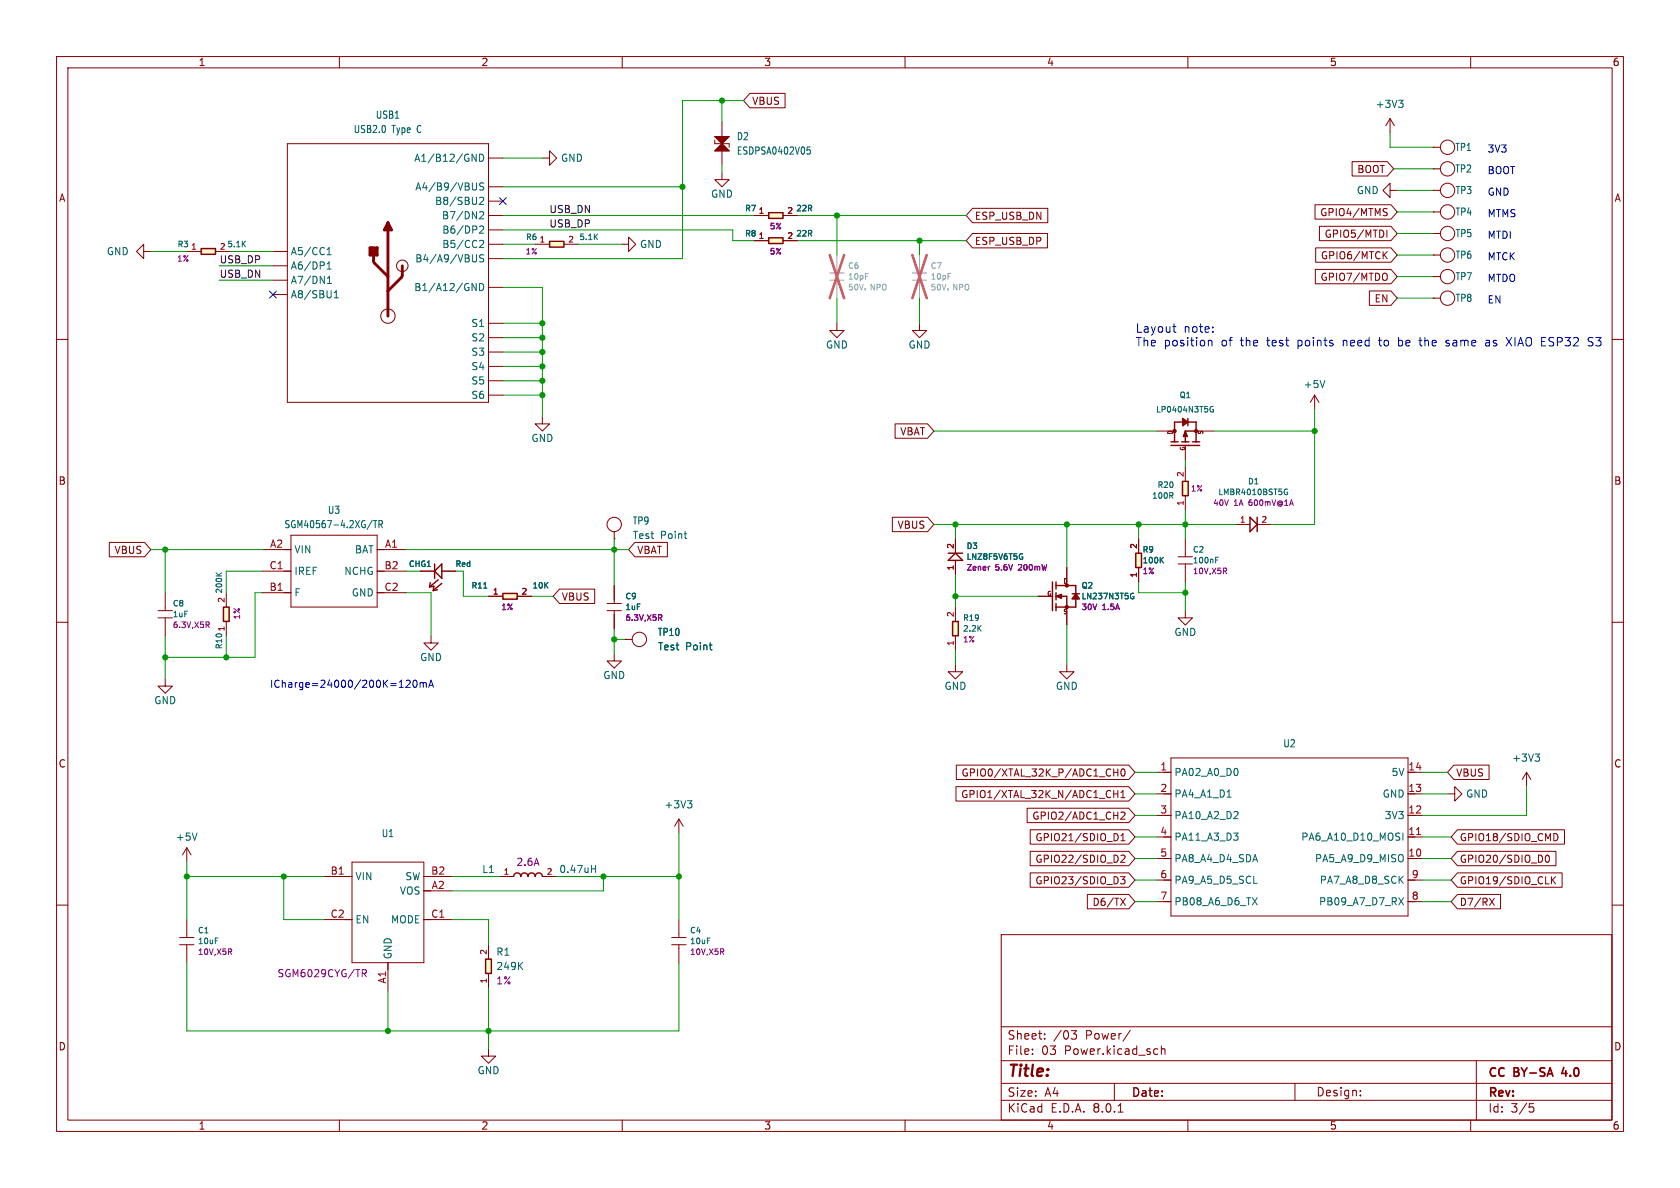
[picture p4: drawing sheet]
<svg xmlns="http://www.w3.org/2000/svg" width="297mm" height="210mm" viewBox="0 0 297 210" stroke-linecap="round" stroke-linejoin="round" font-family="sans-serif">
<g fill="none" stroke="#840000" stroke-width=".18">
<path d="M10 10h277v190h-277zM12 12h273v186h-273zM60 10v2M110 10v2M160 10v2M210 10v2M260 10v2M10 60h2M148 57.2v1.2h1.2l-1.2 1.3-1.3-1.3h1.3M285 60h2M108.6 95.3h.1M108.6 94v1.3"/>
<path d="M10 110h2M285 110h2M10 160h2M33 149.9l-.7 1.2M33 149.9v2.5M33 149.9l.8 1.2M285 160h2M177 165.2h107.9v32.8h-107.9zM60 198v2M110 198v2M160 198v2M177 194.5h108"/>
<path d="M177 191.5h108M177 187.5h108M177 181.5h108M182.5 186.3v.1M182.5 185.5v.1M184.7 183.6v.1M184.7 182.8v.1M189.4 182.2h.9l-.5 .6 .4 .1 .1 .5-.3 .3h-.4M197 191.5v3M197.7 196.6h.8M199.8 182.1l-1.3 2M204.5 185.4l.2 .1"/>
<path d="M204.7 186.3l-.2 .1M205.3 184.9v1.5M205.3 185.5l.2-.1 .4 .1 .1 .9M210 198v2M228.9 191.5v2.9M240.5 193.6v.1M240.5 192.8v.1M260 198v2M261 187.5v10.5M270.4 195.1h.7M270.5 195.7h.4l.3 .3-.2 .5-.5 .1"/>
<circle cx="108.6" cy="92.7" r="1.27"/>
</g>
<path d="M276.5 188.7l-.4 1.1h.9" fill="none" stroke="#840000" stroke-width=".3"/>
<path d="M120.9 94.3h.5M121.3 95.2h.1M34.8 147.3l-.4 1.2" fill="none" stroke="#006464" stroke-width=".18"/>
<path d="M135.9 37.6h2.5v1h-2.5z" fill="#ffffc2"/>
<path d="M135.9 37.6h2.5v1h-2.5z" fill="none" stroke="#840000" stroke-width=".25"/>
<path d="M95.9 27.9h1.3v-1.2l1.2 1.2-1.2 1.3v-1.3M133.3 38.1h2.6M138.4 38.1h2.6M162.6 57.2v1.2h1.2l-1.2 1.3-1.3-1.3h1.3M208.3 99.7h2.5M208.3 98.4h2.5M209.5 95.3v3.1M209.5 99.7v3.2" fill="none" stroke="#840000" stroke-width=".18"/>
<path d="M214.9 99h.3M214.9 98.5h.5" fill="none" stroke="#006464" stroke-width=".18"/>
<path d="M216.5 100.9l.4 .5M216.8 100.5l.1 .1-.1 .3" fill="none" stroke="#840084" stroke-width=".18"/>
<path d="M85.9 169.5h1v2.6h-1z" fill="#ffffc2"/>
<path d="M85.9 169.5h1v2.6h-1z" fill="none" stroke="#840000" stroke-width=".25"/>
<path d="M86.4 167v2.5M86.4 172.1v2.5" fill="none" stroke="#840000" stroke-width=".18"/>
<path d="M91.9 170.7l.5 .7M92.4 170.1l-.7 .8" fill="none" stroke="#006464" stroke-width=".18"/>
<path d="M200.8 97.8h1v2.5h-1z" fill="#ffffc2"/>
<path d="M200.8 97.8h1v2.5h-1z" fill="none" stroke="#840000" stroke-width=".25"/>
<g fill="none" stroke="#840000" stroke-width=".18">
<path d="M126.4 24.1l2.5 2.6h-2.5l2.5-2.6zM126.4 24.8v.6h2.5v.6M127.6 21.6v2.5M127.6 26.7v2.5M253.4 37.5h.1M253.4 29.8h.1M253.4 37.5h1.2M253.4 29.8h1.2M95.9 73.7v1.2h1.3l-1.3 1.3-1.3-1.3h1.3M201.3 95.3v2.5M201.3 100.3v2.6M86.4 185.4v1.3h1.2l-1.2 1.3-1.3-1.3h1.3"/>
<circle cx="255.9" cy="37.5" r="1.27"/>
<circle cx="255.9" cy="29.8" r="1.27"/>
</g>
<path d="M142.7 26h.5M142.8 26.5h.3l.2 .2-.1 .5h-.4M205.3 98.9l.4 .6M205.7 98.5l-.6 .6" fill="none" stroke="#006464" stroke-width=".18"/>
<g fill="#840000" stroke="#840000" stroke-width=".18">
<path d="M126.4 26.7l1.2-1.3 1.3 1.3z"/>
<path d="M126.4 24.1h2.5l-1.3 1.3z"/>
</g>
<path d="M97.2 42.7h2.5v1h-2.5z" fill="#ffffc2"/>
<path d="M97.2 42.7h2.5v1h-2.5z" fill="none" stroke="#840000" stroke-width=".25"/>
<path d="M94.6 43.2h2.6M99.7 43.2h2.5M109.9 43.2h1.2v-1.3l1.3 1.3-1.3 1.3v-1.3" fill="none" stroke="#840000" stroke-width=".18"/>
<path d="M39.5 107.3h1v2.6h-1z" fill="#ffffc2"/>
<g fill="none" stroke="#840000" stroke-width=".25">
<path d="M39.5 107.3h1v2.6h-1zM186.1 102.9v5.1M186.7 102.9v1.2M186.7 104.8v1.2M186.7 106.7v1.3M186.7 103.5h3.5v3.8h-3.5M187 105.4l.6 .3M187 105.4h1.6v1.9M187.2 105.3l.4 .4M187.6 105.1l-.9 .3 .9 .3M187.6 105.1v.6M187.6 105.1l-.6 .3"/>
<path d="M189.5 105h1.3M190.2 105l.6 .9h-1.3zM190.2 105.4l-.3 .5M190.2 105.4l-.3 .3M190.2 105.4l.3 .5M190.2 105.4l.3 .3"/>
<circle cx="188.6" cy="107.3" r=".25"/>
</g>
<path d="M40 104.8v2.5M40 109.9v2.5M183.5 105.4h2.6M188.6 117.5v1.2h1.3l-1.3 1.3-1.3-1.3h1.3M188.6 100.3v2.6M188.6 107.3v3.2" fill="none" stroke="#840000" stroke-width=".18"/>
<path d="M38.2 101.2l.6 .6M39.2 101.2l-.6 .5M200 104.9h.4M200.3 105.4h.2v.4h-.5" fill="none" stroke="#006464" stroke-width=".18"/>
<path d="M168.4 109.9h1v2.5h-1z" fill="#ffffc2"/>
<path d="M221 91.4l1.2 1.3-1.2 1.3zM222.2 91.4v2.6M168.4 109.9h1v2.5h-1zM90.8 154.9a.64 .64 0 0 1 .6-.6 .64 .64 0 0 1 .7 .6 .64 .64 0 0 1 .6-.6 .64 .64 0 0 1 .6 .6 .64 .64 0 0 1 .7-.6 .64 .64 0 0 1 .6 .6 .64 .64 0 0 1 .6-.6 .64 .64 0 0 1 .7 .6" fill="none" stroke="#840000" stroke-width=".25"/>
<g fill="none" stroke="#840000" stroke-width=".18">
<path d="M218.4 92.7h2.6M222.2 92.7h2.6M107.3 108h2.6M107.3 106.7h2.6M108.6 103.5v3.2M108.6 108v3.1M110.5 113h.1M110.5 113h1.3M168.9 117.5v1.2h1.3l-1.3 1.3-1.3-1.3h1.3M168.9 107.3v2.6M168.9 112.4v2.5M209.5 108v1.2h1.3l-1.3 1.3-1.2-1.3h1.2"/>
<path d="M29.2 120v1.3h1.3l-1.3 1.3-1.3-1.3h1.3M204.5 136.5h2.5M207 134h41.9v27.9h-41.9zM248.9 136.5h2.6M269.9 136.5l-.8 1.3M269.9 136.5v2.6M269.9 136.5l.7 1.3M57.1 154.9h5.1M62.2 152.4h12.7v17.8h-12.7zM74.9 154.9h5.1M74.9 157.5h5.1M88.3 154.9h2.5"/>
<path d="M95.9 154.9h2.5M120 144.8v2.5M120 144.8l-.7 1.3M120 144.8l.8 1.3M204.5 159.4h2.5M204.5 155.6h2.5M204.5 151.8h2.5M204.5 148h2.5M204.5 144.1h2.5M204.5 140.3h2.5M248.9 159.4h2.6M248.9 155.6h2.6"/>
<path d="M248.9 151.8h2.6M248.9 148h2.6M248.9 144.1h2.6M248.9 140.3h2.6M255.9 140.3h1.3v-1.2l1.2 1.2-1.2 1.3v-1.3M31.7 167h2.6M31.7 165.7h2.6M33 162.6v3.1M33 167v3.2M57.1 162.6h5.1M68.6 170.2v5.1M74.9 162.6h5.1"/>
<path d="M118.7 167h2.6M118.7 165.7h2.6M120 162.6v3.1M120 167v3.2"/>
<circle cx="113" cy="113" r="1.27"/>
</g>
<g fill="none" stroke="#006464" stroke-width=".18">
<path d="M227.4 87h.2v.4h-.2l-.3-.1M227.6 86.5l-.2-.1-.3 .2M125.4 114h.5M125.8 114.9h.1M218.7 136l.2 .3-.2 .7M271.4 133.3h.8l-.5 .5M271.9 133.8l.3 .2v.3l-.3 .3M104.6 153.6h.7M105.3 153v1.2M121.5 141.5h.8l-.4 .5M122.1 142l.2 .3v.3l-.2 .2M216.9 140.9h.8"/>
<path d="M218.1 147.3h.8l-.5 .4M218.7 143.5l.2 .2-.1 .3-.7 .7h.8M218.7 147.8l.2 .2-.2 .5M221.4 158.7l.9 1.3M222.3 158.7l-.9 1.3M247.3 158.7l.8 1.3M248 147.3v1.2M248.1 158.7l-.8 1.3M38.1 165.8h.4M125.1 165.8h.4"/>
</g>
<path d="M116.7 109.2l.3 .5M116.8 108.7l.2 .2-.2 .3M40.6 168.3l.4 .4M40.9 167.8l.1 .1-.1 .3M64 171.4h.5l.3 .2-.2 .4-.6 .1M64.3 172.1l.5 .6M127.6 168.3l.4 .4M127.9 167.8l.1 .1-.1 .3" fill="none" stroke="#840084" stroke-width=".18"/>
<g fill="none" stroke="#a1a1a1" stroke-width=".18">
<path d="M161.3 49.5h2.5M161.3 48.3h2.5M162.6 45.1v3.2M162.6 49.5v3.2M164.8 50.3l-.1 .4h.5l.1 .4-.2 .2-.4-.1M165.8 50.3a.48 .48 0 0 0-.2 .6 .48 .48 0 0 0 .5 .3l.2-.3-.1-.6M166.6 50.3l.3 1 .3-1M167.6 51.1h.1M167.6 51.1v.1M167.6 51.1v.2M169.2 50.3v1l-.6-1v1M169.6 50.8l.5-.1 .1-.4h-.6v1"/>
<path d="M170.7 50.3h.1a.34 .34 0 0 1 .5 .3v.3a.33 .33 0 0 1-.4 .4 .33 .33 0 0 1-.3-.4z"/>
</g>
<path d="M167.6 48.3h.5" fill="none" stroke="#989898" stroke-width=".18"/>
<path d="M161.3 45.1l2.5 7.6M163.8 45.1l-2.5 7.6" fill="none" stroke="#e75356" stroke-width=".46"/>
<path d="M250.4 147.5h.8" fill="none" stroke="#a90000" stroke-width=".18"/>
<path d="M209 85.1h1.1v2.5h-1.1z" fill="#ffffc2"/>
<path d="M209 85.1h1.1v2.5h-1.1z" fill="none" stroke="#840000" stroke-width=".25"/>
<path d="M25.4 44.5v-1.3l-1.3 1.3 1.3 1.2v-1.2h1.3M209.5 82.6v2.5M209.5 87.6v2.6" fill="none" stroke="#840000" stroke-width=".18"/>
<path d="M207 87.6l.4 .5M207.3 87.2v.3" fill="none" stroke="#006464" stroke-width=".18"/>
<path d="M35.6 43.9h2.5v1.1h-2.5z" fill="#ffffc2"/>
<g fill="none" stroke="#840000" stroke-width=".25">
<path d="M35.6 43.9h2.5v1.1h-2.5zM207 78.7h5.1M207 78.1h1.3M207.6 78.1v-3.5h3.9v3.5M208.9 78.1h1.3M209.1 74l.9 .6-.9 .6zM209.1 74.3l.4 .3M209.2 77.2h.7M209.2 74.3l.3 .3M209.5 76.5v1.6M209.5 76.5l.4 .7M209.5 76.5l-.3 .7"/>
<path d="M209.5 76.2l.4 1M209.5 76.2l-.3 1M209.5 76.2h2M209.5 74.6l-.3 .3M209.5 74.6l-.4 .3M209.7 76.7l-.5 .5M210 74v1.2M210.8 78.1h1.3M76.8 99.7v2.5M167.6 97.8h2.6M168.9 97.8l1.3 1.3h-2.6zM75.9 103.8l.8-.2-.1 .8"/>
<path d="M76.1 103l-.2 .8M76.8 101l1.3-1.3v2.5zM77.3 104.3l-.7 .1M77.5 102.5l-1.6 1.3M78.1 103.1l-1.5 1.3"/>
<circle cx="211.5" cy="76.2" r=".25"/>
</g>
<g fill="none" stroke="#840000" stroke-width=".18">
<path d="M50.8 25.4h35.6v45.7h-35.6zM86.4 27.9h2.5M86.4 33h2.5M86.4 38.1h2.5M86.4 35.6h2.5M245.7 33.7v-1.3l-1.2 1.3 1.2 1.2v-1.2h1.3M245.7 21l-.7 1.2M245.7 21v2.5M245.7 21l.8 1.2M33 44.5h2.6M38.1 44.5h2.5M48.3 44.5h2.5"/>
<path d="M48.3 47h2.5M48.3 49.5h2.5M48.3 52.1h2.5M86.4 50.8h2.5M86.4 45.7h2.5M86.4 43.2h2.5M86.4 40.6h2.5M86.4 57.2h2.5M86.4 59.7h2.5M253.4 52.7h.1M253.4 48.9h.1M253.4 41.3h.1"/>
<path d="M253.4 52.7h1.2M253.4 48.9h1.2M253.4 41.3h1.2M86.4 62.2h2.5M86.4 64.8h2.5M86.4 67.3h2.5M86.4 69.9h2.5M204.5 76.2h2.5M209.5 76.2v.3M209.5 78.7v2.6M211.5 76.2h3.1M232.4 69.9l-.8 1.2"/>
<path d="M232.4 69.9v2.5M232.4 69.9l.8 1.2M46.4 97.2h5M51.4 94.6h15.3v12.7h-15.3zM66.7 97.2h5.1M168.9 95.3v2.5M168.9 99.1v2.5M27.9 109.2h2.6M27.9 108h2.6M29.2 104.8v3.2M29.2 109.2v3.2M46.4 104.8h5"/>
<path d="M46.4 101h5M66.7 104.8h5.1M66.7 101h5.1M74.3 101h2.5M76.2 112.4v1.3h1.3l-1.3 1.2-1.3-1.2h1.3M78.1 101h2.5"/>
<circle cx="68.6" cy="55.9" r="1.27"/>
<circle cx="71.1" cy="47" r="1.02"/>
<circle cx="255.9" cy="41.3" r="1.27"/>
<circle cx="255.9" cy="52.7" r="1.27"/>
<circle cx="255.9" cy="48.9" r="1.27"/>
</g>
<path d="M36.7 110.5l.3 .4M36.8 109.9l.2 .2-.2 .4M175 100.1l-.2 .1" fill="none" stroke="#840084" stroke-width=".18"/>
<g fill="none" stroke="#006464" stroke-width=".18">
<path d="M247.3 17.7h.7l-.4 .5M247.8 18.2l.2 .3v.3l-.2 .2M83.5 27.2l.7 1.3v-1.3M84.2 32.3v1.1l-.1 .1-.3 .1M84.8 27.2a.64 .64 0 0 1 .7 .7 .64 .64 0 0 1-.7 .6zM84.8 35l.5-.1 .2 .3-.8 .9h.8M84.8 37.5l.5-.1 .2 .4-.8 .9h.8M85.5 32.4l-.5-.1-.2 .2v.3l.6 .3 .1 .3-.2 .2-.5-.1M57.8 45h.7M57.8 44.1l.4-.3v1.2M57.8 46.7l.4-.4v1.3M57.8 47.6h.7"/>
<path d="M57.9 50.1h.7M57.9 49.2l.3-.4v1.3M59.1 52.6h.7M59.1 51.7l.4-.3v1.2M83.5 50.1l.7 1.3v-1.3M84.2 45v1.1l-.1 .1-.3 .1M84.8 50.1a.64 .64 0 0 1 .7 .6 .64 .64 0 0 1-.7 .7zM84.8 40.1l.5-.2 .2 .4-.8 .9h.8M84.8 42.6l.5-.1 .2 .4-.8 .9h.8M85.5 45.1l-.5-.1-.2 .2v.3l.6 .3 .1 .3-.2 .2-.5-.1M213.9 72.4l.1 .3 .2 .1 .3-.1v-.3h-.2M214.5 71.9h-.4l-.2 .4"/>
<path d="M234.2 67.3l-.4 1.2M65.8 92l-.9 1.6M66 92h.6M66.3 92v1.3M67 92.7l.5-.1 .1-.2-.1-.3-.5-.1v1.3M67.3 92.7l.3 .6M180.5 97.9h.3M180.6 98.5h.2v.3l-.3 .1"/>
</g>
<g fill="none" stroke="#a1a1a1" stroke-width=".18">
<path d="M146.7 49.5h2.5M146.7 48.3h2.5M148 45.1v3.2M148 49.5v3.2M150.2 50.3l-.1 .4h.5l.1 .4-.2 .2-.4-.1M151.2 50.3a.48 .48 0 0 0-.2 .6 .48 .48 0 0 0 .5 .3l.2-.3-.1-.6M151.9 50.3l.4 1 .3-1M152.9 51.1h.1M152.9 51.1v.1M153 51.1l-.1 .1M153 51.1l-.1 .2M154.6 50.3v1l-.6-1v1"/>
<path d="M155 50.8l.5-.1 .1-.4h-.6v1M156.1 50.3h.1a.34 .34 0 0 1 .5 .3v.3a.33 .33 0 0 1-.4 .4 .33 .33 0 0 1-.3-.4z"/>
</g>
<path d="M153 48.3h.5" fill="none" stroke="#989898" stroke-width=".18"/>
<path d="M146.7 45.1l2.5 7.6M149.2 45.1l-2.5 7.6" fill="none" stroke="#e75356" stroke-width=".46"/>
<path d="M68.6 39.4l.6 1.2h-1.3zM68.6 39.4v16.5M65.4 43.8h1.3v1.3h-1.3zM65.8 43.8v1.2h.6v-.5M66.7 43.8l-.7 .7 .1 1.8 2.5 2.6M71.1 47l-.1 1.9-2.4 2.5" fill="none" stroke="#840000" stroke-width=".51"/>
<path d="M88.9 104.9h2.5v1h-2.5z" fill="#ffffc2"/>
<path d="M88.9 104.9h2.5v1h-2.5z" fill="none" stroke="#840000" stroke-width=".25"/>
<g fill="none" stroke="#840000" stroke-width=".18">
<path d="M253.4 26h.1M253.4 33.7h.1M253.4 26h1.2M253.4 33.7h1.2M253.4 45.1h.1M253.4 45.1h1.2M86.4 105.4h2.5M91.4 105.4h2.6M108.6 115.6v1.2h1.3l-1.3 1.3-1.3-1.3h1.3"/>
<circle cx="255.9" cy="26" r="1.27"/>
<circle cx="255.9" cy="33.7" r="1.27"/>
<circle cx="255.9" cy="45.1" r="1.27"/>
</g>
<path d="M85.5 104h.6" fill="none" stroke="#006464" stroke-width=".18"/>
<path d="M135.9 42h2.5v1.1h-2.5z" fill="#ffffc2"/>
<path d="M135.9 42h2.5v1.1h-2.5z" fill="none" stroke="#840000" stroke-width=".25"/>
<g fill="none" stroke="#840000" stroke-width=".18">
<path d="M132.6 16.5h6.2v2.6h-6.2l-1.2-1.3zM127.6 30.5v1.3h1.3l-1.3 1.2-1.2-1.2h1.2M133.3 38.1h2.6M138.4 38.1h2.6M171.9 36.8h13.3v2.6h-13.3l-1.1-1.3zM232.5 36.2h13.4l1.1 1.3-1.1 1.2h-13.4zM239 28.6h6.3l1.1 1.2-1.1 1.3h-6.3zM244.8 37.5l.3 .1 .1 .3-.2 .2h-.3M244.8 36.9h.4M133.3 42.5h2.6M138.4 42.5h2.6M171.9 41.3h13.3v2.5h-13.3l-1.1-1.3z"/>
<path d="M232.5 47.6h13.4l1.1 1.3-1.1 1.3h-13.4zM232.6 43.8h13.3l1.1 1.3-1.1 1.3h-13.3zM233.3 40h12.6l1.1 1.3-1.1 1.2h-12.6zM242.1 51.4h3.8l1.1 1.3-1.1 1.3h-3.8zM244.7 45l.5 .8M244.9 48.3l.2 .1a.81 .81 0 0 1-.2 1.2M245.2 40.7v1.2M245.2 44.5l-.7 .7M158.2 74.9h5.8l1.1 1.3-1.1 1.3h-5.8zM19.3 95.9h6.3l1.1 1.3-1.1 1.2h-6.3zM112.2 95.9h5.8v2.5h-5.8l-1.1-1.2zM157.8 91.4h6.2l1.1 1.3-1.1 1.3h-6.2z"/>
<path d="M168.9 95.3v2.5M168.9 99.1v2.5M201.3 95.3v2.5M74.3 101h2.5M78.1 101h2.5M86.4 105.4h2.5M91.4 105.4h2.6M98.9 104.1h6.2v2.6h-6.2l-1.1-1.3zM108.6 103.5v2.5M108.6 108.6v2.5M110.5 113h.1M183.5 105.4h2.6"/>
<path d="M188.6 100.3v2.6M188.6 108v2.5M201.3 100.3v2.6M169 139.1h30.5l1.2 1.2-1.2 1.3h-30.5zM169.1 135.3h30.4l1.2 1.2-1.2 1.3h-30.4zM196.9 135.9v1.3M196.9 139.7v1.3M196.9 136.5h.7M197.6 135.9v1.3M197.6 139.7v1.3M198.3 136l.2-.1a.68 .68 0 0 1 .4 .7 .68 .68 0 0 1-.4 .6 .84 .84 0 0 1-.2-1.2zM257 135.3h6.2v2.5h-6.2l-1.1-1.3z"/>
<path d="M181.6 142.9h17.9l1.2 1.2-1.2 1.3h-17.9zM182.1 150.5h17.4l1.2 1.3-1.2 1.2h-17.4zM182.1 146.7h17.4l1.2 1.3-1.2 1.2h-17.4zM182.1 154.3h17.4l1.2 1.3-1.2 1.2h-17.4zM192.2 158.1h7.3l1.2 1.3-1.2 1.3h-7.3zM196.9 140.3h.7M197.6 147.7v.6M198.1 155h.8l-.4 .5 .3 .1v.5l-.2 .1-.5-.1M198.1 158.8l.8 1.3M198.2 148.6h.7M198.2 151.3l.4-.1 .3 .3-.8 .9h.8M198.2 141h.7"/>
<path d="M198.2 140.1l.3-.4v1.3M198.2 147.7l.3-.3v1.2M198.2 143.7l.4-.2 .3 .4-.8 .9h.8M198.9 158.8l-.8 1.3M257.7 146.7h18.9v2.5h-18.9l-1.2-1.2zM257.7 154.3h18.5v2.5h-18.5l-1.2-1.2zM257.7 150.5h17.4v2.5h-17.4l-1.2-1.2zM257.7 158.1h7.6v2.6h-7.6l-1.2-1.3zM263.3 158.8l.9 1.3M264.2 158.8l-.9 1.3M273.3 151.3l.2-.1a.68 .68 0 0 1 .4 .6 .68 .68 0 0 1-.4 .6l-.2-.1-.1-.3zM274.3 155v1.2"/>
<path d="M274.5 155.5l.5 .7M274.7 147.4a.64 .64 0 0 1 .7 .6 .64 .64 0 0 1-.7 .6M275 155l-.7 .7"/>
</g>
<g fill="none" stroke="#0000c2" stroke-width=".18">
<path d="M207.3 57.7h.6M207.6 58.7h.3M214.4 58.6v.1M214.4 57.8v.2M247.3 59.7v1.5M251 59.7v1.2l.4 .3M266.3 59.7l1 1.5M267.3 59.7l-1 1.5M281 59.7h.6M213.6 60.2v1M213.6 60.3l.2-.1h.4l.1 1M243.7 60.2h.6"/>
<path d="M247.3 61.1l.4 .1M247.7 60.2h-.4M250.8 60.2h.6M255.6 61.1h.6M256.2 60.2h-.4l-.2 .2 .1 .2 .5 .1M262.7 60.2h.4l.2 .2M263.3 60.5l-.5 .1a.29 .29 0 0 0-.2 .3 .29 .29 0 0 0 .2 .3l.5-.1M281 60.4l.5 .1 .1 .4-.3 .3h-.3M71.8 120.4l.5-.2 .2 .4-.8 .9h.8M73.2 120.3l.1-.1a.68 .68 0 0 1 .4 .7 .68 .68 0 0 1-.4 .6 .84 .84 0 0 1-.1-1.2zM74.3 120.7v.8M74.3 120.8l.3-.1 .2 .1"/>
<path d="M74.8 120.8l.2-.1h.3l.1 .8M74.8 120.8v.7M75.8 121.5l.4-1.3 .4 1.3M75.9 121.1h.6"/>
</g>
<g fill="none" stroke="#009600" stroke-width=".18">
<path d="M127.6 17.8v3.8M131.4 17.8h-10.8v27.9h-31.7M88.9 27.9h7M88.9 38.1h44.4M88.9 33h31.7M127.6 29.2v1.3M141 38.1h29.8M148 38.1v7M245.7 23.5v2.5h7.7M246.4 29.8h7M247 33.7h6.4M247 37.5h6.4"/>
<path d="M26.7 44.5h6.3M38.7 47h9.6M38.7 49.5h9.6M40.6 44.5h7.7M88.9 50.8h7v22.9M88.9 43.2h5.7M88.9 40.6h40.6v1.9h3.8M88.9 59.7h7M88.9 57.2h7M102.2 43.2h7.7M141 42.5h29.8M148 52.7v4.5"/>
<path d="M162.6 42.5v2.6M162.6 52.7v4.5M247 45.1h6.4M247 41.3h6.4M247 48.9h6.4M247 52.7h6.4M88.9 69.9h7M88.9 62.2h7M88.9 64.8h7M88.9 67.3h7M165.1 76.2h39.4M214.6 76.2h17.8"/>
<path d="M232.4 72.4v20.3h-7.6M26.7 97.2h19.7M29.2 97.2v7.6M71.8 97.2h39.3M108.6 95.3v8.2M165.1 92.7h53.3M168.9 92.7v2.6M188.6 92.7v7.6M201.3 92.7v2.6M209.5 81.3v1.3M209.5 90.2v5.1M29.2 112.4v7.6"/>
<path d="M40 112.4v3.8M46.4 101h-6.4v3.8M46.4 104.8h-1.3v11.4h-15.9M71.8 101h2.5M71.8 104.8h4.4v7.6M80.6 101h1.3v4.4h4.5M94 105.4h3.8M108.6 111.1v4.5M108.6 113h1.9M168.9 105.4h14.6M168.9 101.6v5.7M168.9 114.9v2.6"/>
<path d="M188.6 110.5v7M201.3 102.9v1.9h8.2M209.5 102.9v5.1M200.7 136.5h3.8M251.5 136.5h4.4M269.9 139.1v5h-18.4M33 154.9h24.1M33 152.4v10.2M50.2 154.9v7.7h6.9M80 154.9h8.3M98.4 154.9h21.6M106.7 154.9v2.6h-26.7"/>
<path d="M120 147.3v15.3M200.7 144.1h3.8M200.7 151.8h3.8M200.7 159.4h3.8M200.7 155.6h3.8M200.7 148h3.8M200.7 140.3h3.8M251.5 151.8h5M251.5 159.4h5M251.5 155.6h5M251.5 148h5M251.5 140.3h4.4"/>
<path d="M33 170.2v12h87v-12M68.6 175.3v6.9M80 162.6h6.4v4.4M86.4 174.6v10.8"/>
</g>
<path d="M88.3 35l1.2 1.2M89.5 35l-1.2 1.2M47.7 51.5l1.2 1.2M48.9 51.5l-1.2 1.2" fill="none" stroke="#000084" stroke-width=".18"/>
<path d="M180.5 97.9h.3M180.6 98.5h.2v.3l-.3 .1M205.3 98.9l.4 .6M205.7 98.5l-.6 .6M85.5 104h.6M125.4 114h.5M125.8 114.9h.1M200 104.9h.4M200.3 105.4h.2v.4h-.5" fill="none" stroke="#006464" stroke-width=".18"/>
<path d="M116.7 109.2l.3 .5M116.8 108.7l.2 .2-.2 .3M175 100.1l-.2 .1" fill="none" stroke="#840084" stroke-width=".18"/>
<g fill="#009600" stroke="#009600" stroke-width=".18">
<circle cx="68.6" cy="182.2" r=".46"/>
<circle cx="86.4" cy="182.2" r=".46"/>
<circle cx="50.2" cy="154.9" r=".46"/>
<circle cx="120" cy="154.9" r=".46"/>
<circle cx="106.7" cy="154.9" r=".46"/>
<circle cx="33" cy="154.9" r=".46"/>
<circle cx="95.9" cy="59.7" r=".46"/>
<circle cx="95.9" cy="62.2" r=".46"/>
<circle cx="95.9" cy="57.2" r=".46"/>
<circle cx="95.9" cy="67.3" r=".46"/>
<circle cx="95.9" cy="69.9" r=".46"/>
<circle cx="95.9" cy="64.8" r=".46"/>
<circle cx="120.6" cy="33" r=".46"/>
<circle cx="108.6" cy="113" r=".46"/>
<circle cx="127.6" cy="17.8" r=".46"/>
<circle cx="108.6" cy="97.2" r=".46"/>
<circle cx="29.2" cy="97.2" r=".46"/>
<circle cx="29.2" cy="116.2" r=".46"/>
<circle cx="40" cy="116.2" r=".46"/>
<circle cx="201.3" cy="92.7" r=".46"/>
<circle cx="188.6" cy="92.7" r=".46"/>
<circle cx="209.5" cy="104.8" r=".46"/>
<circle cx="168.9" cy="92.7" r=".46"/>
<circle cx="148" cy="38.1" r=".46"/>
<circle cx="168.9" cy="105.4" r=".46"/>
<circle cx="162.6" cy="42.5" r=".46"/>
<circle cx="232.4" cy="76.2" r=".46"/>
<circle cx="209.5" cy="92.7" r=".46"/>
</g>
<text font-size="2.8" fill="#840000" x="178" y="190.9">Title:</text>
<g font-size="2.1" fill="#0000c2">
<text x="200.7" y="58.9">Layout</text>
<text x="209.2" y="58.9">note:</text>
<text x="200.7" y="61.3">The</text>
<text x="205.7" y="61.3">position</text>
<text x="216" y="61.3">of</text>
<text x="219.5" y="61.3">the</text>
<text x="224.3" y="61.3">test</text>
<text x="229.8" y="61.3">points</text>
<text x="238" y="61.3">need</text>
<text x="244.5" y="61.3">to</text>
<text x="248.1" y="61.3">be</text>
<text x="252" y="61.3">the</text>
<text x="256.8" y="61.3">same</text>
<text x="264" y="61.3">as</text>
<text x="267.8" y="61.3">XIAO ESP32</text>
<text x="282.6" y="61.3">S3</text>
</g>
<g font-size="2.1" fill="#840000">
<text x="178" y="184">Sheet:</text>
<text x="186.2" y="184">/03</text>
<text x="192" y="184">Power/</text>
<text x="178" y="186.7">File:</text>
<text x="184.1" y="186.7">03</text>
<text x="188.2" y="186.7">Power.kicad_sch</text>
<text x="263" y="190.8">CC</text>
<text x="267.7" y="190.8">BY-SA</text>
<text x="276.8" y="190.8">4.0</text>
<text x="178" y="196.9">KiCad</text>
<text x="178" y="194.1">Size:</text>
<text x="184.7" y="194.1">A4</text>
<text x="185.7" y="196.9">E.D.A.</text>
<text x="193.3" y="196.9">8.0.1</text>
<text x="200" y="194.1">Date:</text>
<text x="232.6" y="194">Design:</text>
<text x="263" y="194.3">Rev:</text>
<text x="263" y="196.9">Id:</text>
<text x="267.1" y="196.9">3/5</text>
</g>
<g font-size="1.8" fill="#840000">
<text x="35" y="11.9">1</text>
<text x="85" y="11.9">2</text>
<text x="135" y="11.9">3</text>
<text x="185" y="11.9">4</text>
<text x="235" y="11.9">5</text>
<text x="285" y="11.9">6</text>
<text x="132.9" y="18.7">VBUS</text>
<text x="10.3" y="35.9">A</text>
<text x="239.8" y="30.8">BOOT</text>
<text x="285.3" y="35.9">A</text>
<text x="172.2" y="39.1">ESP_USB_DN</text>
<text x="233.3" y="38.4">GPIO4/MTMS</text>
<text x="172.2" y="43.5">ESP_USB_DP</text>
<text x="233.4" y="46">GPIO6/MTCK</text>
<text x="234.1" y="42.2">GPIO5/MTDI</text>
<text x="233.3" y="49.8">GPIO7/MTDO</text>
<text x="242.9" y="53.7">EN</text>
<text x="159.1" y="77.2">VBAT</text>
<text x="10.3" y="85.9">B</text>
<text x="285.3" y="85.9">B</text>
<text x="158.6" y="93.7">VBUS</text>
<text x="20.1" y="98.1">VBUS</text>
<text x="112.6" y="98.1">VBAT</text>
<text x="99.2" y="106.4">VBUS</text>
<text x="10.3" y="135.9">C</text>
<text x="169.9" y="137.5">GPIO0/XTAL_32K_P/ADC1_CH0</text>
<text x="257.3" y="137.5">VBUS</text>
<text x="285.3" y="135.9">C</text>
<text x="169.8" y="141.3">GPIO1/XTAL_32K_N/ADC1_CH1</text>
<text x="182.4" y="145.1">GPIO2/ADC1_CH2</text>
<text x="182.9" y="148.9">GPIO21/SDIO_D1</text>
<text x="258" y="148.9">GPIO18/SDIO_CMD</text>
<text x="182.9" y="152.7">GPIO22/SDIO_D2</text>
<text x="258" y="152.7">GPIO20/SDIO_D0</text>
<text x="182.9" y="156.5">GPIO23/SDIO_D3</text>
<text x="193" y="160.3">D6/TX</text>
<text x="258" y="156.5">GPIO19/SDIO_CLK</text>
<text x="258" y="160.3">D7/RX</text>
<text x="10.3" y="185.9">D</text>
<text x="285.3" y="185.9">D</text>
<text x="35" y="199.9">1</text>
<text x="85" y="199.9">2</text>
<text x="135" y="199.9">3</text>
<text x="185" y="199.9">4</text>
<text x="235" y="199.9">5</text>
<text x="285" y="199.9">6</text>
</g>
<g font-size="1.8" fill="#006464">
<text x="62.4" y="23.7">USB2.0</text>
<text x="66.3" y="21.2">USB1</text>
<text x="69.3" y="23.7">Type</text>
<text x="73.9" y="23.7">C</text>
<text x="243.1" y="19.3">+3V3</text>
<text x="73.1" y="28.8">A1/B12/GND</text>
<text x="99.1" y="28.8">GND</text>
<text x="130.1" y="25">D2</text>
<text x="130.1" y="27.5">ESDPSA0402V05</text>
<text x="257.1" y="26.9">TP1</text>
<text x="73.3" y="33.9">A4/B9/VBUS</text>
<text x="125.6" y="35.2">GND</text>
<text x="239.8" y="34.5">GND</text>
<text x="257.1" y="30.7">TP2</text>
<text x="257.2" y="34.5">TP3</text>
<text x="76.8" y="36.4">B8/SBU2</text>
<text x="78" y="39">B7/DN2</text>
<text x="78.1" y="41.5">B6/DP2</text>
<text x="257.2" y="38.3">TP4</text>
<text x="18.8" y="45.3">GND</text>
<text x="51.3" y="45.3">A5/CC1</text>
<text x="51.3" y="47.9">A6/DP1</text>
<text x="73.3" y="46.6">B4/A9/VBUS</text>
<text x="78.1" y="44">B5/CC2</text>
<text x="113" y="44">GND</text>
<text x="257.2" y="42.1">TP5</text>
<text x="257.2" y="45.9">TP6</text>
<text x="51.3" y="50.4">A7/DN1</text>
<text x="51.3" y="52.9">A8/SBU1</text>
<text x="73.1" y="51.7">B1/A12/GND</text>
<text x="257.2" y="53.6">TP8</text>
<text x="257.2" y="49.8">TP7</text>
<text x="83.2" y="58">S1</text>
<text x="83.2" y="60.6">S2</text>
<text x="83.2" y="63.1">S3</text>
<text x="83.2" y="65.6">S4</text>
<text x="145.9" y="61.8">GND</text>
<text x="160.5" y="61.8">GND</text>
<text x="83.2" y="68.2">S5</text>
<text x="83.2" y="70.7">S6</text>
<text x="230.4" y="68.8">+5V</text>
<text x="93.8" y="78.3">GND</text>
<text x="50.2" y="93.6">SGM40567-4.2XG/TR</text>
<text x="57.9" y="91">U3</text>
<text x="111.7" y="92.9">TP9</text>
<text x="111.8" y="95.5">Test</text>
<text x="116.8" y="95.5">Point</text>
<text x="51.9" y="98">VIN</text>
<text x="51.9" y="101.8">IREF</text>
<text x="60.8" y="101.8">NCHG</text>
<text x="62.6" y="98">BAT</text>
<text x="51.9" y="105.6">F</text>
<text x="62.1" y="105.6">GND</text>
<text x="116.2" y="112.6">TP10</text>
<text x="207.5" y="112.6">GND</text>
<text x="74.2" y="117.1">GND</text>
<text x="116.2" y="115.2">Test</text>
<text x="121.2" y="115.2">Point</text>
<text x="27.2" y="124.7">GND</text>
<text x="106.5" y="120.2">GND</text>
<text x="166.9" y="122.1">GND</text>
<text x="186.6" y="122.1">GND</text>
<text x="207.5" y="137.4">PA02_A0_D0</text>
<text x="226.8" y="132.3">U2</text>
<text x="245.9" y="137.4">5V</text>
<text x="267.2" y="134.8">+3V3</text>
<text x="117.4" y="143.1">+3V3</text>
<text x="207.5" y="141.2">PA4_A1_D1</text>
<text x="244.3" y="141.2">GND</text>
<text x="259.1" y="141.2">GND</text>
<text x="31" y="148.8">+5V</text>
<text x="67.4" y="148.2">U1</text>
<text x="207.5" y="145">PA10_A2_D2</text>
<text x="207.5" y="148.8">PA11_A3_D3</text>
<text x="229.9" y="148.8">PA6_A10_D10_MOSI</text>
<text x="244.7" y="145">3V3</text>
<text x="62.7" y="155.8">VIN</text>
<text x="71.6" y="155.8">SW</text>
<text x="85.1" y="154.5">L1</text>
<text x="98.8" y="154.5">0.47uH</text>
<text x="207.5" y="152.6">PA8_A4_D4_SDA</text>
<text x="232.4" y="152.6">PA5_A9_D9_MISO</text>
<text x="70.6" y="158.3">VOS</text>
<text x="207.5" y="156.4">PA9_A5_D5_SCL</text>
<text x="207.5" y="160.2">PB08_A6_D6_TX</text>
<text x="233.1" y="160.2">PB09_A7_D7_RX</text>
<text x="233.2" y="156.4">PA7_A8_D8_SCK</text>
<text x="62.7" y="163.4">EN</text>
<text x="69" y="163.4">MODE</text>
<text x="69.4" y="169.7" transform="rotate(-90 69.4 169.7)">GND</text>
<text x="87.6" y="169.1">R1</text>
<text x="87.6" y="171.7">249K</text>
<text x="84.3" y="190.1">GND</text>
</g>
<g font-size="1.8" fill="#0000c2">
<text x="262.9" y="27.1">3V3</text>
<text x="262.9" y="30.9">BOOT</text>
<text x="262.9" y="34.7">GND</text>
<text x="262.9" y="38.5">MTMS</text>
<text x="262.9" y="46.1">MTCK</text>
<text x="262.9" y="42.3">MTDI</text>
<text x="262.9" y="49.9">MTDO</text>
<text x="262.9" y="53.7">EN</text>
<text x="47.6" y="121.7">ICharge=24000/200K=120mA</text>
</g>
<g font-size="1.8" fill="#0f0f0f">
<text x="97" y="40.3">USB_DP</text>
<text x="97" y="37.8">USB_DN</text>
<text x="38.7" y="46.6">USB_DP</text>
<text x="38.7" y="49.2">USB_DN</text>
</g>
<g font-size="1.8" fill="#a90000">
<text x="47.6" y="100.7">C1</text>
<text x="47.6" y="96.9">A2</text>
<text x="67.9" y="100.7">B2</text>
<text x="68" y="96.9">A1</text>
<text x="47.6" y="104.5">B1</text>
<text x="67.9" y="104.5">C2</text>
<text x="205" y="136.3">1</text>
<text x="248.9" y="136.3">14</text>
<text x="205" y="140.1">2</text>
<text x="205" y="143.9">3</text>
<text x="248.9" y="143.9">12</text>
<text x="248.9" y="140.1">13</text>
<text x="205" y="147.7">4</text>
<text x="248.9" y="147.7">11</text>
<text x="58.3" y="154.7">B1</text>
<text x="76.1" y="154.7">B2</text>
<text x="205" y="151.5">5</text>
<text x="205" y="155.3">6</text>
<text x="248.9" y="151.5">10</text>
<text x="249.5" y="155.3">9</text>
<text x="76.2" y="157.2">A2</text>
<text x="205" y="159.1">7</text>
<text x="249.5" y="159.1">8</text>
<text x="58.3" y="162.3">C2</text>
<text x="76.1" y="162.3">C1</text>
<text x="68.3" y="174" transform="rotate(-90 68.3 174)">A1</text>
</g>
<g font-size="1.8" fill="#840084">
<text x="91.2" y="153.3">2.6A</text>
<text x="48.9" y="172.9">SGM6029CYG/TR</text>
<text x="87.6" y="174.2">1%</text>
</g>
<g font-size="1.4" fill="#006464">
<text x="131.6" y="37.6">R7</text>
<text x="140.7" y="37.6">22R</text>
<text x="31.3" y="43.9">R3</text>
<text x="40.1" y="43.9">5.1K</text>
<text x="92.9" y="42.6">R6</text>
<text x="102.3" y="42.6">5.1K</text>
<text x="131.6" y="42">R8</text>
<text x="140.7" y="42">22R</text>
<text x="208.4" y="70.6">Q1</text>
<text x="204.3" y="73.1">LP0404N3T5G</text>
<text x="203.6" y="88.4">100R</text>
<text x="204.5" y="86.5">R20</text>
<text x="215.3" y="87.7">LMBR4010BST5G</text>
<text x="220.5" y="85.8">D1</text>
<text x="72.2" y="100.4">CHG1</text>
<text x="80.4" y="100.4">Red</text>
<text x="170.8" y="97.2">D3</text>
<text x="170.8" y="99.2">LNZ8F5V6T5G</text>
<text x="201.9" y="97.9">R9</text>
<text x="201.9" y="99.8">100K</text>
<text x="210.8" y="97.9">C2</text>
<text x="210.8" y="99.8">100nF</text>
<text x="30.4" y="107.4">C8</text>
<text x="39.5" y="105" transform="rotate(-90 39.5 105)">200K</text>
<text x="83.2" y="104.2">R11</text>
<text x="94" y="104.2">10K</text>
<text x="110.4" y="106.1">C9</text>
<text x="191.1" y="104.2">Q2</text>
<text x="191.1" y="106.1">LN237N3T5G</text>
<text x="30.4" y="109.3">1uF</text>
<text x="39.8" y="111.7" transform="rotate(-90 39.8 111.7)">1</text>
<text x="110.4" y="108">1uF</text>
<text x="170.1" y="109.9">R19</text>
<text x="170.1" y="111.9">2.2K</text>
<text x="39.5" y="114.9" transform="rotate(-90 39.5 114.9)">R10</text>
<text x="34.9" y="165.2">C1</text>
<text x="34.9" y="167.1">10uF</text>
<text x="121.9" y="165.2">C4</text>
<text x="121.9" y="167.1">10uF</text>
</g>
<g font-size="1.4" fill="#a90000">
<text x="134" y="37.8">1</text>
<text x="139.1" y="37.8">2</text>
<text x="33.7" y="44.2">1</text>
<text x="38.8" y="44.2">2</text>
<text x="95.3" y="42.9">1</text>
<text x="100.4" y="42.9">2</text>
<text x="134" y="42.3">1</text>
<text x="139.1" y="42.3">2</text>
<text x="209.3" y="89.5" transform="rotate(-90 209.3 89.5)">1</text>
<text x="209.3" y="84.4" transform="rotate(-90 209.3 84.4)">2</text>
<text x="219.1" y="92.5">1</text>
<text x="222.9" y="92.5">2</text>
<text x="168.7" y="100.9" transform="rotate(-90 168.7 100.9)">1</text>
<text x="168.7" y="97.1" transform="rotate(-90 168.7 97.1)">2</text>
<text x="201" y="97.1" transform="rotate(-90 201 97.1)">2</text>
<text x="39.8" y="106.7" transform="rotate(-90 39.8 106.7)">2</text>
<text x="87" y="105.2">1</text>
<text x="92.1" y="105.2">2</text>
<text x="201" y="102.2" transform="rotate(-90 201 102.2)">1</text>
<text x="168.7" y="109.2" transform="rotate(-90 168.7 109.2)">2</text>
<text x="168.7" y="114.3" transform="rotate(-90 168.7 114.3)">1</text>
<text x="88.9" y="154.7">1</text>
<text x="96.5" y="154.7">2</text>
<text x="86.1" y="174" transform="rotate(-90 86.1 174)">1</text>
<text x="86.1" y="168.9" transform="rotate(-90 86.1 168.9)">2</text>
</g>
<g font-size="1.4" fill="#840084">
<text x="136" y="40.7">5%</text>
<text x="31.2" y="46.4">1%</text>
<text x="92.8" y="45.2">1%</text>
<text x="136" y="45.2">5%</text>
<text x="210.4" y="87.1">1%</text>
<text x="214.4" y="89.6">40V</text>
<text x="218.1" y="89.6">1A</text>
<text x="221" y="89.6">600mV@1A</text>
<text x="170.8" y="101.1">Zener</text>
<text x="176" y="101.1">5.6V</text>
<text x="180.2" y="101.1">200mW</text>
<text x="201.9" y="101.7">1%</text>
<text x="210.8" y="101.7">10V,X5R</text>
<text x="30.4" y="111.2">6.3V,X5R</text>
<text x="42.6" y="109.6" transform="rotate(-90 42.6 109.6)">1%</text>
<text x="88.5" y="108">1%</text>
<text x="110.4" y="109.9">6.3V,X5R</text>
<text x="170.1" y="113.8">1%</text>
<text x="191.1" y="108">30V</text>
<text x="194.9" y="108">1.5A</text>
<text x="34.9" y="169">10V,X5R</text>
<text x="121.9" y="169">10V,X5R</text>
</g>
<g font-size="1.4" fill="#989898">
<text x="149.8" y="47.7">C6</text>
<text x="164.4" y="47.7">C7</text>
</g>
<g font-size="1.4" fill="#a1a1a1">
<text x="149.8" y="49.6">10pF</text>
<text x="164.4" y="49.6">10pF</text>
</g>
<g font-size="1.1" fill="#840000">
<text x="207.5" y="76.9" transform="rotate(-90 207.5 76.9)">D</text>
<text x="212.9" y="76.9" transform="rotate(-90 212.9 76.9)">S</text>
<text x="209.7" y="79.8" transform="rotate(-90 209.7 79.8)">G</text>
<text x="185" y="105.6">G</text>
<text x="187.9" y="103.4">D</text>
<text x="187.9" y="108.8">S</text>
</g>
</svg>
